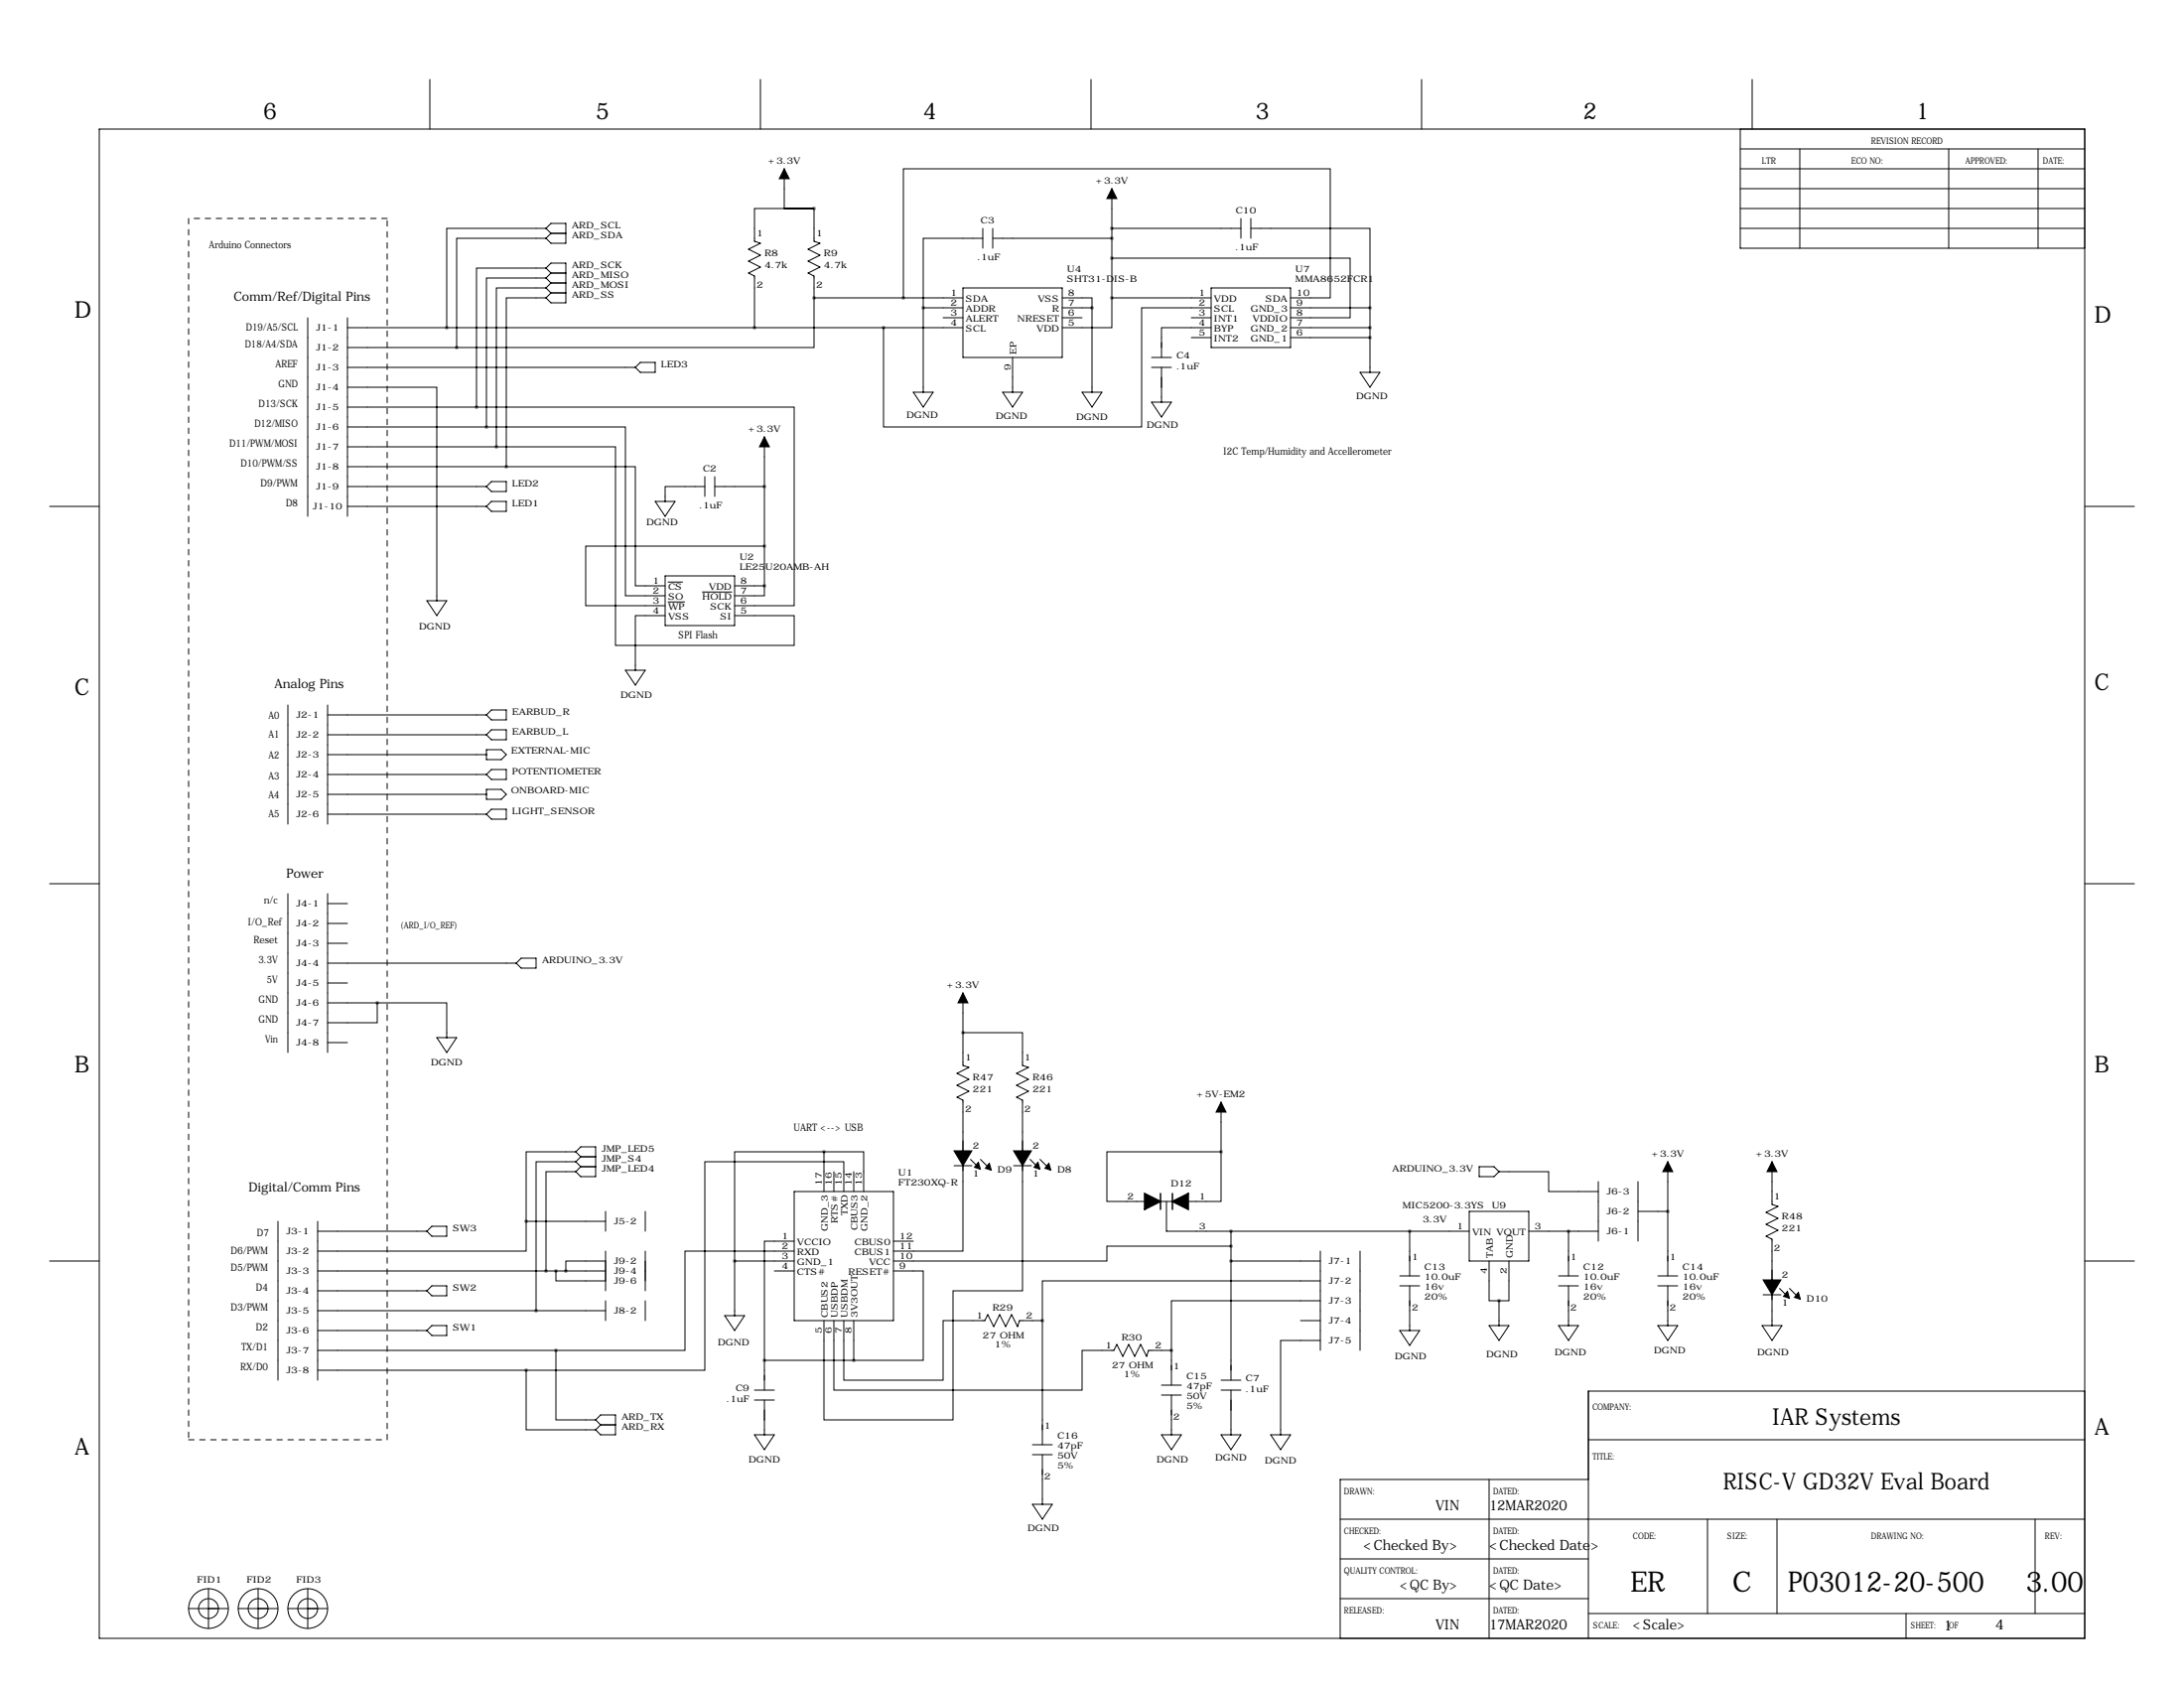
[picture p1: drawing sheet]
<svg xmlns="http://www.w3.org/2000/svg" width="559mm" height="432mm" viewBox="0 0 559 432" stroke-linecap="round" stroke-linejoin="round" font-family="sans-serif">
<g fill="none" stroke="#000" stroke-width=".25">
<path d="M25.4 33h508v386.1h-508zM110 20.3v12.7M194.6 20.3v12.7M279.1 20.3v12.7M363.7 20.3v12.7M445.3 38.1h88.1M445.3 33v30.5h88.1M448.3 20.3v12.7M460.5 38.1v25.4M498.6 38.1v25.4M521.5 38.1v25.4M139.7 58.4h-25.4v25.4"/>
<path d="M139.7 58.4l1.3 1.3M139.7 58.4l1.3-1.3h3.8v5.1h-3.8l-1.3-1.2M141 59.7h3.8M141 59.7l-1.3 1.3M200.7 43.2v10.1h7.6M208.3 53.3h-15.3v8.4l1.6 .5-3.1 1.6 3.1 1.5-3.1 1.5 3.1 1.5-3.1 1.5 1.5 .8v13.2M208.3 53.3v8.4l1.5 .5-3 1.6 3 1.5-3 1.5 3 1.5-3 1.5 1.5 .8v5.6M251.5 58.4v5.1M254 58.4v5.1M284.5 58.4h33M284.5 48.3v27.9M317.5 55.9v5.1"/>
<path d="M320 58.4h30.5v20.3M320 55.9v5.1M445.3 48.3h88.1M445.3 43.2h88.1M445.3 53.3h88.1M445.3 58.4h88.1M139.7 61h-22.9v27.9M139.7 73.7h-12.7v40.6M139.7 71.1h-15.2v38.1M139.7 68.6h-17.8v35.5M139.7 76.2h-10.2v43.2M139.7 71.1l1.3 1.3"/>
<path d="M139.7 68.6l1.3-1.3h3.8v10.2h-3.8l-1.3-1.3M139.7 68.6l1.3 1.2M139.7 73.7l1.3 1.2M141 69.8h3.8M141 72.4h3.8M141 69.8l-1.3 1.3M141 74.9h3.8M141 72.4l-1.3 1.3M141 74.9l-1.3 1.3M208.3 76.2v12.7h-91.5M208.3 76.2h38.1M231.1 76.2v-33h109.3v33h-10.2"/>
<path d="M236.2 78.7h10.2M236.2 78.7v21.6M246.4 73.7h25.4v17.7h-25.4zM251.5 61h-15.3v17.7M254 61h30.5M271.8 76.2h7.6v2.5M271.8 78.7h7.6M279.4 78.7v21.6M284.5 76.2v7.6h-12.7M284.5 66h60.9v15.3h-15.2M284.5 76.2h25.4M309.9 78.7h-17.8v30.5h-66v-25.4"/>
<path d="M309.9 73.7h20.3v15.2h-20.3zM330.2 78.7h20.3M350.5 78.7v16.5M78.7 81.3v50.8M88.9 99.1h22.9v54.6M88.9 81.3v50.8M88.9 83.8h157.5M88.9 88.9h27.9M88.9 94h73.7M163.8 92.7h3.8v2.5h-3.8l-1.2-1.2zM241.3 81.3h5.1M259.1 91.4v8.9"/>
<path d="M271.8 81.3h5.1M294.6 94h5.1M294.6 91.4h5.1M297.2 94v8.9M304.8 81.3h5.1M304.8 86.4h5.1M309.9 83.8h-12.7v7.6M330.2 83.8h20.3M330.2 86.4h20.3M348 95.2h5.1l-2.6 3.9zM88.9 104.1h33M88.9 109.2h35.6"/>
<path d="M88.9 114.3h38.1M88.9 119.4h40.6M121.9 104.1h81.3v50.8h-15.2M124.5 109.2h35.5v43.2h10.2M127 114.3h30.5v50.8h45.7v-7.6h-15.2M129.5 119.4h33.1v30.5h7.6M195.6 111.8v38.1M233.7 100.3h5.1l-2.6 3.8zM256.5 100.3h5.1l-2.5 3.8zM276.9 100.3h5l-2.5 3.8zM294.6 102.9h5.1l-2.5 3.8zM12.7 129.5h12.7"/>
<path d="M88.9 129.5h35.6M88.9 124.5h35.6M124.5 124.5l1.2-1.3h3.8v2.5h-3.8zM125.7 128.3h3.8v2.5h-3.8l-1.2-1.3zM167.6 128.3h5.1l-2.5 3.8zM180.3 124.5h-10.1v3.8M180.3 121.9v5.1M182.9 124.5h12.7M182.9 121.9v5.1M195.6 139.7h-45.7v15.2h20.3M533.4 129.5h12.7M109.2 153.7h5.1l-2.5 3.8z"/>
<path d="M170.2 157.5h-7.6v13.9M170.2 147.3h17.8v12.7h-17.8zM170.9 148.9h3.7M170.9 154h4.3M179.7 151.4h7.5M188 149.9h7.6M195.6 149.9v2.5h-7.6M160 171.4h5.1l-2.5 3.9zM73.7 180.3v30.5M83.8 180.3v30.5M83.8 182.9h40.7M83.8 188h40.7"/>
<path d="M83.8 193h40.7M83.8 198.1h40.7M124.5 188l1.2-1.3h3.8v2.5h-3.8zM124.5 198.1l1.2-1.3h3.8v2.6h-3.8zM124.5 191.8h3.8l1.2 1.2-1.2 1.3h-3.8zM125.7 181.6h3.8v2.5h-3.8l-1.2-1.2zM83.8 203.2h40.7M83.8 208.3h40.7M124.5 201.9h3.8l1.2 1.3-1.2 1.3h-3.8zM125.7 207h3.8v2.5h-3.8l-1.2-1.2zM12.7 226.1h12.7M73.7 228.6v40.6"/>
<path d="M83.8 228.6v40.6M83.8 231.1h5.1M83.8 236.2h5.1M533.4 226.1h12.7M83.8 241.3h5.1M83.8 246.4h48.3M83.8 251.5h5.1M83.8 256.5h12.7M96.5 256.5v5.1h-12.7M96.5 256.5h17.8v8.9M133.3 245.1h3.9v2.5h-3.9l-1.2-1.2zM246.4 254v18.5l1.5 .5-3 1.6 3 1.5-3 1.5 3 1.5-3 1.6 1.5 .7v38.6h-17.8"/>
<path d="M83.8 266.7h5.1M111.8 265.4h5l-2.5 3.8zM246.4 264.2h15.2v8.3l1.5 .5-3 1.6 3 1.5-3 1.5 3 1.5-3 1.6 1.5 .7v48.8h-17.8v33h-33v-25.4M147.3 297.2h-10.1v38.1M147.3 299.7h-7.6v25.4M147.3 294.6h-12.7v17.8M147.3 294.6l1.3-1.2h3.8v7.6h-3.8l-1.3-1.3M147.3 294.6l1.3 1.3M147.3 297.2l1.3 1.2M148.6 298.4h3.8M148.6 295.9h3.8M148.6 295.9l-1.3 1.3"/>
<path d="M148.6 298.4l-1.3 1.3M210.8 294.6h10.2v10.2M210.8 294.6h-22.8v28M210.8 294.6v10.2M213.4 299.7v5.1M218.4 299.7v5.1M244.1 298.2h4.6M248.3 296.6l2.6 2.5M250.9 296.6l2.5 2.5M259.3 298.2h4.6M263.6 296.6l2.5 2.5M266.1 296.6l2.5 2.5"/>
<path d="M312.4 294.6v12.7h-8.4M312.4 294.6h-29.2v12.7h17.8M312.4 281.9v12.7M378.5 298.4h3.8l1.2 1.3-1.2 1.3h-3.8zM383.5 299.7h12.7v5.1h12.7M426.7 297.2v29.2M453.4 297.2v10.9l1.5 .5-3 1.5 3 1.6-3 1.5 3 1.5-3 1.5 1.5 .8v22.1M71.1 312.4v40.7M81.3 312.4v40.7M81.3 315h27.9M109.2 315l1.3-1.3h3.8v2.5h-3.8zM134.6 312.4v7.6h-53.3"/>
<path d="M134.6 312.4h20.3M154.9 309.9v5.1M165.1 309.9v5.1M203.2 317.5h-7.6v30.5M203.2 304.8h25.4v33h-25.4zM215.9 304.8v-7.6h-35.6v53.3h-45.7M228.6 317.5h5.1M298.4 307.3v7.7h77.5M315 318.8h-31.8v3.8h-54.6M315 315v38.1M360.7 315v11.4M375.9 309.9h15.3v12.7h-15.3z"/>
<path d="M391.2 315h17.7M401.3 315v11.4M408.9 302.3v15.2M419.1 309.9h7.6M419.1 302.3v15.2M12.7 322.6h12.7M81.3 325.1h73.6M81.3 330.2h27.9M81.3 335.3h73.6M109.2 330.2l1.3-1.3h3.8v2.6h-3.8zM142.2 325.1v2.6h12.7M154.9 322.6h-10.1v2.5"/>
<path d="M154.9 320v10.2M154.9 332.7v5.1M165.1 320v10.2M165.1 332.7v5.1M185.4 336.5h5.1l-2.5 3.9zM188 322.6h15.2M188 322.6v13.9M198.1 325.1h5.1M203.2 320h-27.9v25.4h-33.1M213.4 337.8v17.8h63.5v-10.2h8.1l.8-1.5 1.5 3.1 1.5-3.1 1.5 3.1 1.5-3.1 1.6 3.1 .5-1.6h5.8M215.9 337.8v15.3h25.4v-15.3h10.7l.7-1.5 1.6 3 1.5-3 1.5 3 1.5-3 1.5 3 .6-1.5h5.8M218.4 337.8v10.2"/>
<path d="M228.6 325.1h7.6v22.9h-17.8M266.7 337.8v31.8M315 322.6h22.8M332.7 337.8h5.1M337.8 332.7h-38.1v12.7M337.8 327.7h-71.1v10.1M337.8 320v25.4M348 320v25.4M358.1 326.4h5.1M358.1 328.9h5.1M360.7 328.9v11.5M381 322.6v10.1h2.5"/>
<path d="M381 339.1h5.1l-2.6 3.8zM383.5 332.7v6.4M386.1 322.6v10.1h-2.6M398.8 326.4h5.1M398.8 328.9h5.1M398.8 339.1h5.1l-2.6 3.8zM401.3 328.9v10.2M424.2 326.4h5.1M424.2 328.9h5.1M424.2 339.1h5.1l-2.6 3.8zM426.7 328.9v10.2M450.8 339.1h5.1l-2.5 3.8z"/>
<path d="M451.1 331.2h4.6M455.3 329.6l2.6 2.5M457.9 329.6l2.5 2.5M533.4 322.6h12.7M81.3 340.4h27.9M81.3 345.4h60.9M81.3 350.5h53.3M109.2 340.4l1.3-1.3h3.8v2.5h-3.8zM134.6 350.5v15.3h17.8M142.2 345.4v17.8h10.2M193 355.6h5.1M193 358.1h5.1"/>
<path d="M195.6 348v7.6M195.6 358.1v8.9M195.6 348h22.8M297.2 354.3h5.1M297.2 356.9h5.1M299.7 345.4v8.9M299.7 356.9v10.1M312.4 353.1h5.1M312.4 355.6h5.1M315 355.6v11.4M337.8 342.9h-10.1v24.1M358.1 340.4h5.1l-2.5 3.8z"/>
<path d="M533.4 355.9h-127v63.2M152.4 363.2l1.3-1.3h3.8v5.1h-3.8l-1.3-1.2M152.4 363.2l1.3 1.3M153.7 364.5h3.8M153.7 364.5l-1.3 1.3M193 367h5.1l-2.5 3.8zM264.2 369.6h5M264.2 372.1h5M266.7 372.1v12.7M297.2 367h5.1l-2.6 3.8zM312.4 367h5.1l-2.5 3.8zM325.1 367h5.1l-2.5 3.8z"/>
<path d="M381 378.5v40.6M406.4 368.3h127M406.4 378.5h-63.5v40.6M264.2 384.8h5l-2.5 3.8zM342.9 388.6h190.5M342.9 398.8h63.5M436.9 388.6v24.1M454.7 388.6v24.1M520.7 388.6v24.1M48.3 411.5h10.1M53.3 406.4v10.2M61 411.5h10.1"/>
<path d="M66 406.4v10.2M73.7 411.5h10.1M78.7 406.4v10.2M342.9 408.9h63.5M406.4 412.7h127M487.7 412.7v6.4"/>
<circle cx="53.3" cy="411.5" r="5.1"/>
<circle cx="53.3" cy="411.5" r="2.54"/>
<circle cx="66" cy="411.5" r="5.1"/>
<circle cx="66" cy="411.5" r="2.54"/>
<circle cx="78.7" cy="411.5" r="5.1"/>
<circle cx="78.7" cy="411.5" r="2.54"/>
</g>
<path d="M48.3 55.9v312.4M99.1 55.9h-50.8M48.3 368.3h50.8M99.1 368.3v-312.4" fill="none" stroke="#000" stroke-width=".25" stroke-dasharray="1.4 1.4"/>
<g fill="#000" stroke="#000" stroke-width=".25">
<path d="M200.7 43.2l1.2 2.5h-2.5zM284.5 48.3l1.3 2.5h-2.6zM195.6 111.8l1.2 2.5h-2.5zM246.4 254l1.2 2.5h-2.5zM244.1 294.4h2.3v3.8zM246.4 294.4h2.3l-2.3 3.8zM250.1 297.6l.2-.3 .6 1.8-1.6-.5zM252.9 297.8l.2-.2 .5 1.8-1.5-.5zM259.3 294.4h2.3v3.8zM261.6 294.4h2.3l-2.3 3.8zM265.6 297.3l.5 1.8-1.5-.5zM268.1 297.8l.3-.2 .5 1.8-1.5-.5z"/>
<path d="M312.4 281.9l1.3 2.6h-2.6zM426.7 297.2l1.3 2.5h-2.6zM453.4 297.2l1.3 2.5h-2.6zM451.1 327.4h2.3v3.8zM453.4 327.4h2.3l-2.3 3.8zM457.4 330.4l.5 1.7-1.6-.5zM459.9 330.9l.2-.3 .6 1.8-1.6-.5z"/>
</g>
<path d="M292.9 305.3l4 2-4 2.1zM300 307.3l4-2v4.1z" fill="#000" stroke="#000" stroke-width=".38"/>
<path d="M296.9 305.3v4.1M300 305.3v4.1" fill="none" stroke="#000" stroke-width=".38"/>
<path d="M193 83.8a.05 .05 0 0 0 .1 0 .05 .05 0 0 0-.1 0zM226 83.8a.05 .05 0 0 0 .1 0 .05 .05 0 0 0-.1 0zM231.1 76.2a.05 .05 0 0 0 .1 0 .05 .05 0 0 0-.1 0zM314.9 322.6a.05 .05 0 0 0 .1 0 .05 .05 0 0 0-.1 0zM383.5 332.7a.05 .05 0 0 0 .1 0 .05 .05 0 0 0-.1 0zM218.4 348a.05 .05 0 0 0 .1 0 .05 .05 0 0 0-.1 0zM187.9 322.6a.05 .05 0 0 0 .1 0 .05 .05 0 0 0-.1 0zM142.2 325.1a.05 .05 0 0 0 .1 0 .05 .05 0 0 0-.1 0zM137.1 335.3a.05 .05 0 0 0 .1 0 .05 .05 0 0 0-.1 0zM142.2 345.4a.05 .05 0 0 0 .1 0 .05 .05 0 0 0-.1 0zM116.8 88.9a.05 .05 0 0 0 .1 0 .05 .05 0 0 0-.1 0zM124.4 109.2a.05 .05 0 0 0 .1 0 .05 .05 0 0 0-.1 0zM129.5 119.4a.05 .05 0 0 0 .1 0 .05 .05 0 0 0-.1 0zM314.9 315a.05 .05 0 0 0 .1 0 .05 .05 0 0 0-.1 0zM314.9 318.8a.05 .05 0 0 0 .1 0 .05 .05 0 0 0-.1 0z" fill="#000" stroke="#000" stroke-width=".76"/>
<g font-size="7.3">
<text x="417.2" y="407">ER</text>
<text x="443.3" y="407">C</text>
<text x="457.5" y="407">P03012-20-500</text>
<text x="518.4" y="407">3.00</text>
</g>
<g font-size="5.9">
<text x="67.3" y="30.5">6</text>
<text x="152.4" y="30.5">5</text>
<text x="236.2" y="30.5">4</text>
<text x="321.3" y="30.5">3</text>
<text x="405.1" y="30.5">2</text>
<text x="490.2" y="30.5">1</text>
<text x="19" y="81.3">D</text>
<text x="535.9" y="82.6">D</text>
<text x="19" y="177.8">C</text>
<text x="535.9" y="176.5">C</text>
<text x="19" y="274.3">B</text>
<text x="535.9" y="274.3">B</text>
<text x="453.5" y="364.5">IAR Systems</text>
<text x="535.9" y="367">A</text>
<text x="19" y="372.1">A</text>
<text x="440.9" y="381.1">RISC-V GD32V Eval Board</text>
</g>
<g font-size="3.6">
<text x="367.3" y="386.4">VIN</text>
<text x="381" y="386.4">12MAR2020</text>
<text x="348.8" y="396.6">&lt;Checked By&gt;</text>
<text x="381" y="396.6">&lt;Checked Date&gt;</text>
<text x="358.2" y="406.7">&lt;QC By&gt;</text>
<text x="381" y="406.7">&lt;QC Date&gt;</text>
<text x="367.3" y="416.9">VIN</text>
<text x="381" y="416.9">17MAR2020</text>
<text x="417.8" y="416.9">&lt;Scale&gt;</text>
<text x="497.3" y="417.1">1</text>
<text x="510.5" y="416.9">4</text>
</g>
<g font-size="3.3">
<text x="59.8" y="76.9">Comm/Ref/Digital Pins</text>
<text x="70.2" y="175.9">Analog Pins</text>
<text x="73.3" y="224.4">Power</text>
<text x="63.6" y="304.7">Digital/Comm Pins</text>
</g>
<g font-size="2.6">
<text x="53.5" y="63.6">Arduino Connectors</text>
<text x="62.7" y="89">D18/A4/SDA</text>
<text x="62.9" y="84.7">D19/A5/SCL</text>
<text x="70.5" y="94.1">AREF</text>
<text x="71.3" y="99.2">GND</text>
<text x="66.2" y="104.2">D13/SCK</text>
<text x="65.1" y="109.3">D12/MISO</text>
<text x="58.7" y="114.4">D11/PWM/MOSI</text>
<text x="61.6" y="119.5">D10/PWM/SS</text>
<text x="313.1" y="116.4">I2C Temp/Humidity and Accellerometer</text>
<text x="66.7" y="124.6">D9/PWM</text>
<text x="73.2" y="129.6">D8</text>
<text x="173.6" y="163.4">SPI Flash</text>
<text x="68.7" y="184">A0</text>
<text x="68.7" y="188.8">A1</text>
<text x="68.7" y="194.2">A2</text>
<text x="68.7" y="199.5">A3</text>
<text x="68.7" y="204.3">A4</text>
<text x="68.7" y="209.1">A5</text>
<text x="67.5" y="231.2">n/c</text>
<text x="63.4" y="236.8">I/O_Ref</text>
<text x="64.9" y="241.4">Reset</text>
<text x="66.2" y="246.5">3.3V</text>
<text x="68.3" y="251.6">5V</text>
<text x="66.2" y="256.6">GND</text>
<text x="66.2" y="261.7">GND</text>
<text x="67.8" y="266.8">Vin</text>
<text x="203.1" y="289.4">UART &lt;--&gt; USB</text>
<text x="65.8" y="316.3">D7</text>
<text x="59.1" y="320.9">D6/PWM</text>
<text x="59.1" y="325.2">D5/PWM</text>
<text x="59.1" y="335.4">D3/PWM</text>
<text x="65.5" y="330.3">D4</text>
<text x="65.5" y="340.5">D2</text>
<text x="61.8" y="345.5">TX/D1</text>
<text x="61.5" y="350.6">RX/D0</text>
</g>
<g font-size="2.3">
<text x="196.5" y="41.9">+3.3V</text>
<text x="450.8" y="41.9">LTR</text>
<text x="473.7" y="41.9">ECO NO:</text>
<text x="478.8" y="36.8">REVISION RECORD</text>
<text x="502.9" y="41.9">APPROVED:</text>
<text x="522.7" y="41.9">DATE:</text>
<text x="280.3" y="47">+3.3V</text>
<text x="146.3" y="58.4">ARD_SCL</text>
<text x="251" y="57.1">C3</text>
<text x="316.2" y="54.6">C10</text>
<text x="146.3" y="61">ARD_SDA</text>
<text x="193.5" y="60.5">1</text>
<text x="195.6" y="65.5">R8</text>
<text x="208.8" y="60.5">1</text>
<text x="210.8" y="65.5">R9</text>
<text x="316.1" y="64">.1uF</text>
<text x="146.3" y="68.6">ARD_SCK</text>
<text x="146.3" y="71.1">ARD_MISO</text>
<text x="195.6" y="68.6">4.7k</text>
<text x="210.8" y="68.6">4.7k</text>
<text x="250" y="66.5">.1uF</text>
<text x="273" y="69.6">U4</text>
<text x="331.5" y="69.6">U7</text>
<text x="146.3" y="73.7">ARD_MOSI</text>
<text x="146.3" y="76.2">ARD_SS</text>
<text x="193.5" y="73.6">2</text>
<text x="208.8" y="73.6">2</text>
<text x="243.2" y="75.7">1</text>
<text x="247.1" y="77.2">SDA</text>
<text x="265.5" y="77.2">VSS</text>
<text x="273" y="72.1">SHT31-DIS-B</text>
<text x="273.3" y="75.7">8</text>
<text x="306.7" y="75.7">1</text>
<text x="310.6" y="77.2">VDD</text>
<text x="323.8" y="77.2">SDA</text>
<text x="331.5" y="72.1">MMA8652FCR1</text>
<text x="331.7" y="75.7">10</text>
<text x="243.2" y="78.2">2</text>
<text x="243.2" y="80.8">3</text>
<text x="243.2" y="83.3">4</text>
<text x="247.1" y="79.7">ADDR</text>
<text x="247.1" y="82.3">ALERT</text>
<text x="260.3" y="82.3">NRESET</text>
<text x="269.2" y="79.7">R</text>
<text x="273.3" y="78.2">7</text>
<text x="273.3" y="80.8">6</text>
<text x="273.3" y="83.3">5</text>
<text x="306.7" y="78.2">2</text>
<text x="306.7" y="80.8">3</text>
<text x="306.7" y="83.3">4</text>
<text x="310.6" y="79.7">SCL</text>
<text x="310.6" y="82.3">INT1</text>
<text x="320" y="79.7">GND_3</text>
<text x="320.5" y="82.3">VDDIO</text>
<text x="331.7" y="78.2">9</text>
<text x="331.7" y="80.8">8</text>
<text x="331.7" y="83.3">7</text>
<text x="80.9" y="84.6">J1-1</text>
<text x="80.9" y="89.7">J1-2</text>
<text x="247.1" y="84.8">SCL</text>
<text x="265.2" y="84.8">VDD</text>
<text x="306.7" y="85.9">5</text>
<text x="310.6" y="84.8">BYP</text>
<text x="310.6" y="87.4">INT2</text>
<text x="320" y="84.8">GND_2</text>
<text x="320" y="87.4">GND_1</text>
<text x="331.7" y="85.9">6</text>
<text x="80.9" y="94.7">J1-3</text>
<text x="169.2" y="94">LED3</text>
<text x="258.6" y="94.6" transform="rotate(-90 258.6 94.6)">9</text>
<text x="260.1" y="90.7" transform="rotate(-90 260.1 90.7)">EP</text>
<text x="301" y="91.7">C4</text>
<text x="301" y="94.5">.1uF</text>
<text x="80.9" y="99.8">J1-4</text>
<text x="80.9" y="104.9">J1-5</text>
<text x="232" y="106.9">DGND</text>
<text x="254.8" y="107.2">DGND</text>
<text x="275.4" y="107.4">DGND</text>
<text x="347" y="102.1">DGND</text>
<text x="80.9" y="110">J1-6</text>
<text x="191.4" y="110.5">+3.3V</text>
<text x="293.4" y="109.5">DGND</text>
<text x="80.9" y="115.1">J1-7</text>
<text x="80.9" y="120.1">J1-8</text>
<text x="80.9" y="125.2">J1-9</text>
<text x="131.1" y="124.5">LED2</text>
<text x="179.8" y="120.7">C2</text>
<text x="80.1" y="130.3">J1-10</text>
<text x="131.1" y="129.5">LED1</text>
<text x="178.9" y="130">.1uF</text>
<text x="165.4" y="134.4">DGND</text>
<text x="189.2" y="143.2">U2</text>
<text x="167" y="149.4">1</text>
<text x="189.2" y="145.8">LE25U20AMB-AH</text>
<text x="189.5" y="149.4">8</text>
<text x="167" y="151.9">2</text>
<text x="167" y="154.4">3</text>
<text x="170.9" y="150.9">CS</text>
<text x="170.9" y="153.4">SO</text>
<text x="170.9" y="155.9">WP</text>
<text x="179.7" y="153.4">HOLD</text>
<text x="181.4" y="150.9">VDD</text>
<text x="181.7" y="155.9">SCK</text>
<text x="189.5" y="151.9">7</text>
<text x="189.5" y="154.4">6</text>
<text x="107.2" y="161">DGND</text>
<text x="167" y="157">4</text>
<text x="170.9" y="158.5">VSS</text>
<text x="184.3" y="158.5">SI</text>
<text x="189.5" y="157">5</text>
<text x="158.8" y="178.6">DGND</text>
<text x="75.8" y="183.6">J2-1</text>
<text x="131.1" y="182.9">EARBUD_R</text>
<text x="75.8" y="188.7">J2-2</text>
<text x="131.1" y="188">EARBUD_L</text>
<text x="75.8" y="193.8">J2-3</text>
<text x="130.8" y="192.8">EXTERNAL-MIC</text>
<text x="75.8" y="198.9">J2-4</text>
<text x="75.8" y="204">J2-5</text>
<text x="130.8" y="202.9">ONBOARD-MIC</text>
<text x="131.1" y="198.1">POTENTIOMETER</text>
<text x="75.8" y="209">J2-6</text>
<text x="131.1" y="208.3">LIGHT_SENSOR</text>
<text x="75.8" y="231.9">J4-1</text>
<text x="75.8" y="237">J4-2</text>
<text x="102.5" y="237.6">(ARD_I/O_REF)</text>
<text x="75.8" y="242.1">J4-3</text>
<text x="75.8" y="247.1">J4-4</text>
<text x="138.7" y="246.4">ARDUINO_3.3V</text>
<text x="75.8" y="252.2">J4-5</text>
<text x="75.8" y="257.3">J4-6</text>
<text x="242.2" y="252.7">+3.3V</text>
<text x="75.8" y="262.4">J4-7</text>
<text x="75.8" y="267.5">J4-8</text>
<text x="110.3" y="272.5">DGND</text>
<text x="246.9" y="271.3">1</text>
<text x="262.1" y="271.3">1</text>
<text x="248.9" y="276.4">R47</text>
<text x="248.9" y="279.4">221</text>
<text x="264.2" y="276.4">R46</text>
<text x="264.2" y="279.4">221</text>
<text x="306.2" y="280.7">+5V-EM2</text>
<text x="246.9" y="284.5">2</text>
<text x="262.1" y="284.5">2</text>
<text x="248.9" y="293.9">2</text>
<text x="264.2" y="293.9">2</text>
<text x="153.9" y="294.6">JMP_LED5</text>
<text x="153.9" y="297.2">JMP_S4</text>
<text x="153.9" y="299.7">JMP_LED4</text>
<text x="255.3" y="300">D9</text>
<text x="270.5" y="300">D8</text>
<text x="356.3" y="299.7">ARDUINO_3.3V</text>
<text x="422.6" y="295.9">+3.3V</text>
<text x="449.2" y="295.9">+3.3V</text>
<text x="210.3" y="303.3" transform="rotate(-90 210.3 303.3)">17</text>
<text x="212.9" y="303.3" transform="rotate(-90 212.9 303.3)">16</text>
<text x="215.4" y="303.3" transform="rotate(-90 215.4 303.3)">15</text>
<text x="217.9" y="303.3" transform="rotate(-90 217.9 303.3)">14</text>
<text x="220.5" y="303.3" transform="rotate(-90 220.5 303.3)">13</text>
<text x="229.9" y="300.7">U1</text>
<text x="229.9" y="303.3">FT230XQ-R</text>
<text x="248.9" y="301">1</text>
<text x="264.2" y="301">1</text>
<text x="299.6" y="303.5">D12</text>
<text x="411.1" y="305.6">J6-3</text>
<text x="216.9" y="310.9" transform="rotate(-90 216.9 310.9)">TXD</text>
<text x="288.4" y="306.8">2</text>
<text x="306.8" y="306.8">1</text>
<text x="358.9" y="309.1">MIC5200-3.3YS</text>
<text x="381.7" y="309.1">U9</text>
<text x="411.1" y="310.6">J6-2</text>
<text x="453.9" y="306.8">1</text>
<text x="455.9" y="311.9">R48</text>
<text x="73.3" y="315.7">J3-1</text>
<text x="115.8" y="315">SW3</text>
<text x="157.1" y="313.2">J5-2</text>
<text x="200" y="317">1</text>
<text x="211.8" y="315" transform="rotate(-90 211.8 315)">GND_3</text>
<text x="214.4" y="312.9" transform="rotate(-90 214.4 312.9)">RTS#</text>
<text x="219.4" y="314.8" transform="rotate(-90 219.4 314.8)">CBUS3</text>
<text x="222" y="315" transform="rotate(-90 222 315)">GND_2</text>
<text x="230.1" y="317">12</text>
<text x="306.8" y="314.5">3</text>
<text x="364" y="312.7">3.3V</text>
<text x="372.7" y="314.5">1</text>
<text x="376.7" y="316">VIN VOUT</text>
<text x="392.7" y="314.5">3</text>
<text x="411.1" y="315.7">J6-1</text>
<text x="455.9" y="314.9">221</text>
<text x="73.3" y="320.8">J3-2</text>
<text x="157.1" y="323.3">J9-2</text>
<text x="200" y="319.5">2</text>
<text x="200" y="322.1">3</text>
<text x="204" y="318.5">VCCIO</text>
<text x="204" y="321">RXD</text>
<text x="204" y="323.6">GND_1</text>
<text x="218.6" y="318.5">CBUS0</text>
<text x="218.6" y="321">CBUS1</text>
<text x="222.4" y="323.6">VCC</text>
<text x="230.1" y="319.5">11</text>
<text x="230.1" y="322.1">10</text>
<text x="340" y="323.3">J7-1</text>
<text x="361.2" y="322.3">1</text>
<text x="382" y="321.8" transform="rotate(-90 382 321.8)">TAB</text>
<text x="387.1" y="321.8" transform="rotate(-90 387.1 321.8)">GND</text>
<text x="401.8" y="322.3">1</text>
<text x="427.2" y="322.3">1</text>
<text x="453.9" y="320">2</text>
<text x="73.3" y="325.9">J3-3</text>
<text x="157.1" y="325.9">J9-4</text>
<text x="157.1" y="328.4">J9-6</text>
<text x="200" y="324.6">4</text>
<text x="204" y="326.1">CTS#</text>
<text x="217.1" y="326.1">RESET#</text>
<text x="230.1" y="324.6">9</text>
<text x="340" y="328.4">J7-2</text>
<text x="364.5" y="324.9">C13</text>
<text x="364.5" y="329.9">16v</text>
<text x="364.5" y="327.4">10.0uF</text>
<text x="380.5" y="325.8" transform="rotate(-90 380.5 325.8)">4</text>
<text x="385.6" y="325.8" transform="rotate(-90 385.6 325.8)">2</text>
<text x="405.1" y="324.9">C12</text>
<text x="405.1" y="329.9">16v</text>
<text x="405.1" y="327.4">10.0uF</text>
<text x="430.5" y="324.9">C14</text>
<text x="430.5" y="329.9">16v</text>
<text x="430.5" y="327.4">10.0uF</text>
<text x="455.9" y="326.9">2</text>
<text x="73.3" y="331">J3-4</text>
<text x="115.8" y="330.2">SW2</text>
<text x="253.9" y="335.3">R29</text>
<text x="340" y="333.5">J7-3</text>
<text x="361.2" y="335.3">2</text>
<text x="364.5" y="332.5">20%</text>
<text x="401.8" y="335.3">2</text>
<text x="405.1" y="332.5">20%</text>
<text x="427.2" y="335.3">2</text>
<text x="430.5" y="332.5">20%</text>
<text x="455.9" y="334">1</text>
<text x="462.3" y="333">D10</text>
<text x="73.3" y="336">J3-5</text>
<text x="73.3" y="341.1">J3-6</text>
<text x="115.8" y="340.4">SW1</text>
<text x="157.1" y="336">J8-2</text>
<text x="210.3" y="341" transform="rotate(-90 210.3 341)">5</text>
<text x="211.8" y="337.1" transform="rotate(-90 211.8 337.1)">CBUS2</text>
<text x="212.9" y="341" transform="rotate(-90 212.9 341)">6</text>
<text x="214.4" y="337.1" transform="rotate(-90 214.4 337.1)">USBDP</text>
<text x="215.4" y="341" transform="rotate(-90 215.4 341)">7</text>
<text x="216.9" y="337.1" transform="rotate(-90 216.9 337.1)">USBDM</text>
<text x="217.9" y="341" transform="rotate(-90 217.9 341)">8</text>
<text x="219.4" y="337.1" transform="rotate(-90 219.4 337.1)">3V3OUT</text>
<text x="249.8" y="337.4">1</text>
<text x="262.5" y="337.3">2</text>
<text x="340" y="338.6">J7-4</text>
<text x="73.3" y="346.2">J3-7</text>
<text x="183.7" y="344.2">DGND</text>
<text x="251.5" y="342.4">27 OHM</text>
<text x="254.5" y="344.7">1%</text>
<text x="282.8" y="345">1</text>
<text x="286.9" y="342.9">R30</text>
<text x="295.5" y="344.9">2</text>
<text x="340" y="343.7">J7-5</text>
<text x="356.9" y="347.7">DGND</text>
<text x="380.3" y="347.2">DGND</text>
<text x="397.8" y="346.7">DGND</text>
<text x="423.2" y="346.2">DGND</text>
<text x="449.6" y="346.7">DGND</text>
<text x="73.3" y="351.3">J3-8</text>
<text x="284.5" y="350">27 OHM</text>
<text x="287.5" y="352.3">1%</text>
<text x="300.2" y="350.3">1</text>
<text x="303.5" y="352.8">C15</text>
<text x="318.8" y="353.3">C7</text>
<text x="185.9" y="358.6">.1uF</text>
<text x="188.2" y="355.9">C9</text>
<text x="303.5" y="357.9">50V</text>
<text x="303.5" y="355.3">47pF</text>
<text x="318.8" y="356.1">.1uF</text>
<text x="159" y="363.2">ARD_TX</text>
<text x="159" y="365.8">ARD_RX</text>
<text x="267.2" y="365.5">1</text>
<text x="300.2" y="363.2">2</text>
<text x="303.5" y="360.4">5%</text>
<text x="407.4" y="360.7">COMPANY:</text>
<text x="270.5" y="368">C16</text>
<text x="270.5" y="370.6">47pF</text>
<text x="191.6" y="374.1">DGND</text>
<text x="270.5" y="373.1">50V</text>
<text x="270.5" y="375.7">5%</text>
<text x="296" y="374.1">DGND</text>
<text x="310.9" y="373.6">DGND</text>
<text x="323.6" y="374.4">DGND</text>
<text x="407.4" y="373.4">TITLE:</text>
<text x="267.2" y="378.4">2</text>
<text x="343.9" y="382.3">DRAWN:</text>
<text x="382" y="382.3">DATED:</text>
<text x="262.9" y="391.7">DGND</text>
<text x="343.9" y="392.4">CHECKED:</text>
<text x="382" y="392.4">DATED:</text>
<text x="417.8" y="393.7">CODE:</text>
<text x="442" y="393.7">SIZE:</text>
<text x="478.8" y="393.7">DRAWING NO:</text>
<text x="523.2" y="393.7">REV:</text>
<text x="50.4" y="404.9">FID1</text>
<text x="63.1" y="404.9">FID2</text>
<text x="75.8" y="404.9">FID3</text>
<text x="343.9" y="402.6">QUALITY CONTROL:</text>
<text x="382" y="402.6">DATED:</text>
<text x="343.9" y="412.7">RELEASED:</text>
<text x="382" y="412.7">DATED:</text>
<text x="407.7" y="416.6">SCALE:</text>
<text x="488.9" y="416.6">SHEET:</text>
<text x="498.7" y="416.6">OF</text>
</g>
</svg>
